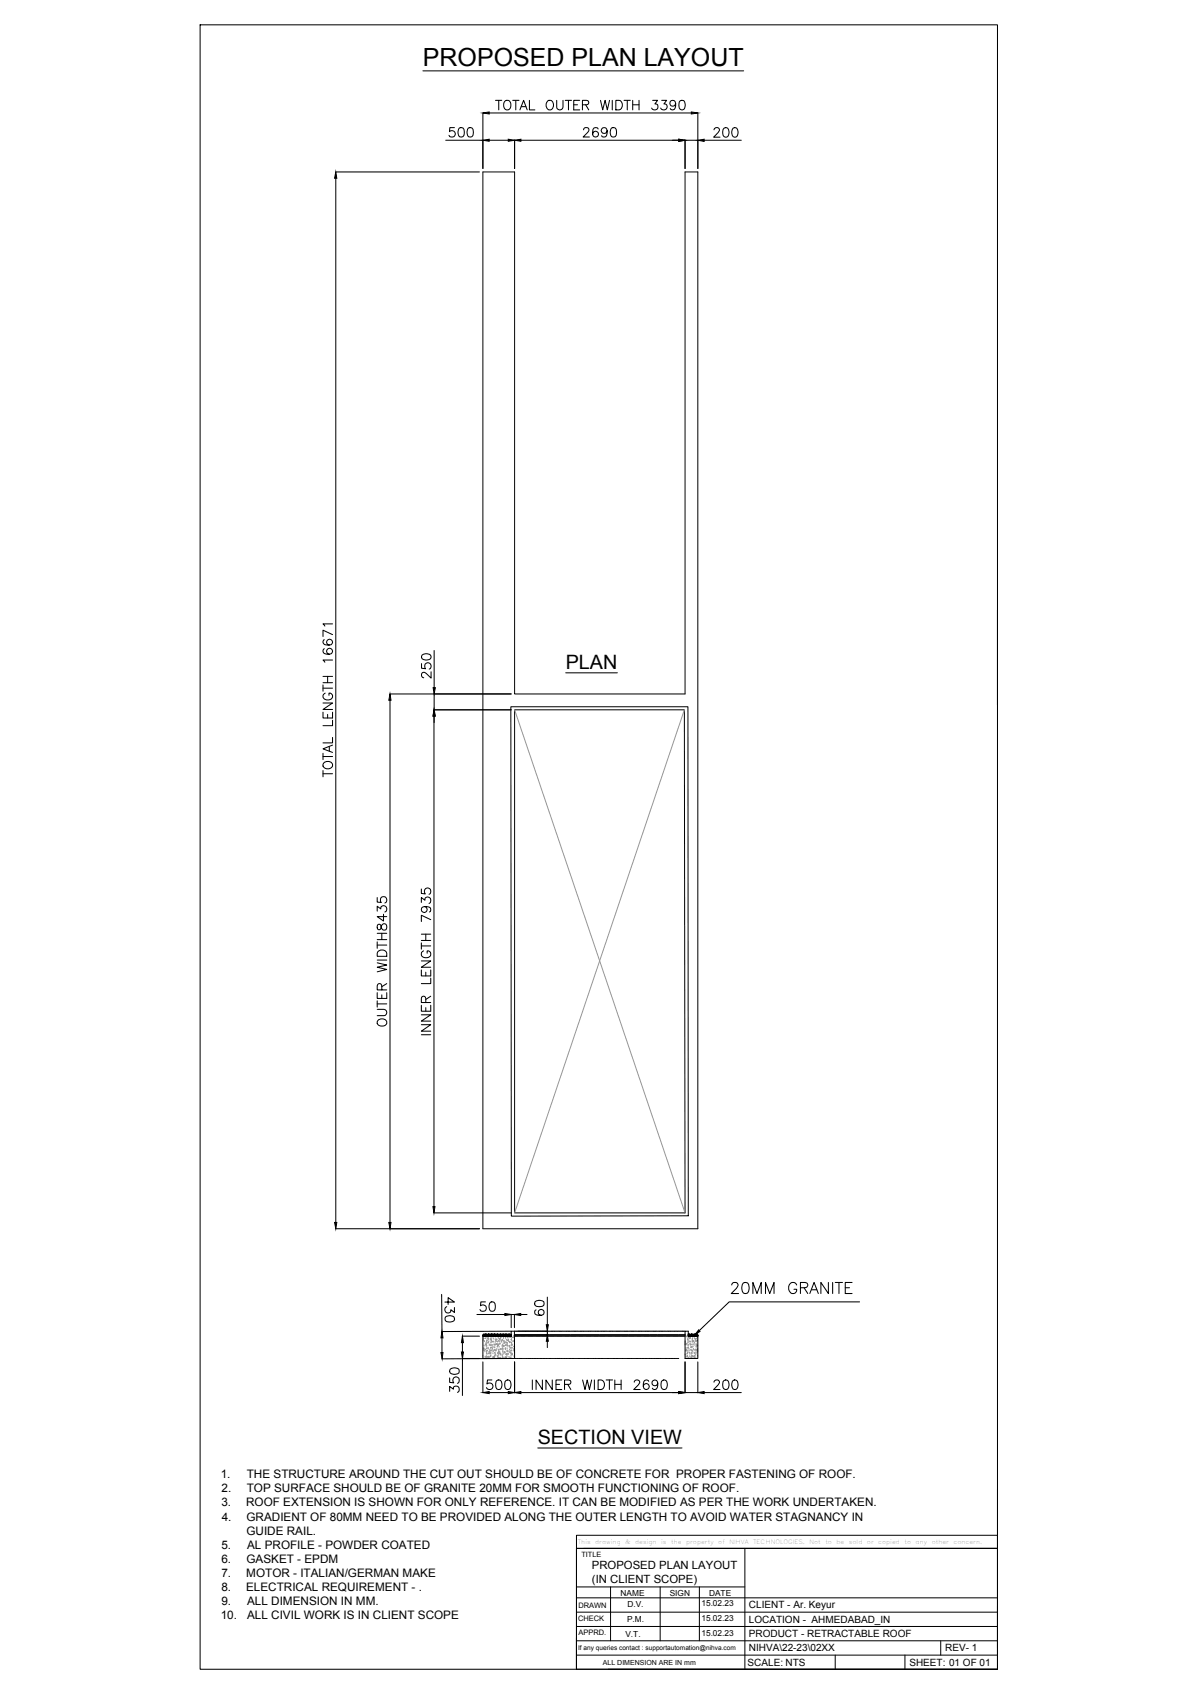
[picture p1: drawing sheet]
<svg xmlns="http://www.w3.org/2000/svg" width="297mm" height="420mm" viewBox="0 0 297 420" stroke-linecap="round" stroke-linejoin="round" font-family="sans-serif">
<!-- layer: 0 -->
<g fill="none" stroke="#000" stroke-width=".25">
<path d="M49.7 6.2h198v408.3h-198zM110.7 34.8h9.2M112.9 31.7h-1.2l-.1 1a.83 .83 0 0 1 1.3 0 .83 .83 0 0 1-.2 1.2 .83 .83 0 0 1-1.2-.3M114.1 31.8a.85 .85 0 0 1 1.1 .3 2.09 2.09 0 0 1-.2 1.8 .8 .8 0 0 1-1.1-.3 1.94 1.94 0 0 1 .2-1.8zM116.3 31.8a.85 .85 0 0 1 1.2 .3 2.09 2.09 0 0 1-.3 1.8 .8 .8 0 0 1-1.1-.3 1.94 1.94 0 0 1 .2-1.8zM119.9 28.1v13.8M121.5 28.1h50.2M121.5 34.8h4.7M123.1 24.9h1.5M123.9 24.9v2.4M125.5 25a1.11 1.11 0 0 1 1.3 .4 1.11 1.11 0 0 1 0 1.3 .87 .87 0 0 1-1 .6 .87 .87 0 0 1-.7-.9 1.39 1.39 0 0 1 .4-1.4zM127.3 24.9h1.6"/>
<path d="M127.8 34.8v7.1M128.1 24.9v2.4M129.1 27.3l.9-2.4 .9 2.4M129.4 34.8h39.2M129.5 26.5h1.1M131.5 24.9v2.4h1.3M136.1 25a1.09 1.09 0 0 1 1.3 .4 1.09 1.09 0 0 1-.1 1.3 .87 .87 0 0 1-1 .6 .87 .87 0 0 1-.7-.9v-.6zM138.3 24.9v1.7a.79 .79 0 0 0 .7 .7 .79 .79 0 0 0 .8-.7v-1.7M140.4 24.9h1.5M141.2 24.9v2.4M142.5 26h.9M144 24.9h-1.5v2.4h1.5"/>
<path d="M144.7 26h1a.59 .59 0 0 0 .5-.7l-.2-.3-1.3-.1v2.4M144.9 32.2l.1-.3 .4-.2 .8 .2a.78 .78 0 0 1-.3 1l-1.1 1.1h1.6M145.5 26l.7 1.3M148.5 32a.71 .71 0 0 0-.6-.3 .71 .71 0 0 0-.6 .4 1.79 1.79 0 0 0 .2 1.8 .72 .72 0 0 0 1.1-.3 .72 .72 0 0 0-.5-1 .72 .72 0 0 0-.9 .7M149.1 24.9l.6 2.4 .6-2.4 .5 2.4 .6-2.4M150.8 32.5a.74 .74 0 0 1-1 .6 .74 .74 0 0 1-.3-1.1 .74 .74 0 0 1 1.2 0 2.04 2.04 0 0 1-.2 1.9 .72 .72 0 0 1-1.1-.2M151.9 31.8a.83 .83 0 0 1 1.1 .3 2.09 2.09 0 0 1-.2 1.8 .8 .8 0 0 1-1.1-.3 1.94 1.94 0 0 1 .2-1.8zM152.1 24.9v2.4M153 24.9h.8a1.26 1.26 0 0 1 .8 1.2 1.26 1.26 0 0 1-.8 1.2h-.8zM155 24.9h1.5M155.8 24.9v2.4M157.1 26h1.6"/>
<path d="M157.1 24.9v2.4M158.7 24.9v2.4M162.1 24.9h1.2l-.7 .9a.79 .79 0 0 1 .7 1.2 .79 .79 0 0 1-1.3 0l-.2-.2M164.3 24.9h1.3l-.7 .9a.8 .8 0 0 1 .7 1.2 .8 .8 0 0 1-1.4 0l-.1-.2M167.8 25.7a.72 .72 0 0 1-.9 .6 .72 .72 0 0 1-.4-1.1 .72 .72 0 0 1 1.2 .1 1.27 1.27 0 0 1-.8 2l-.4-.3M169 25a.8 .8 0 0 1 1.1 .3 1.23 1.23 0 0 1-.8 2 1.54 1.54 0 0 1-.3-2.3zM173.3 28.1v13.8M173.3 34.8h-3.2v7.1M174.9 34.8h9.2M177.3 32.2l.5-.5h.5l.3 .2a.71 .71 0 0 1-.2 1l-1.2 1.2h1.6M179.8 31.8a.72 .72 0 0 1 1.1 .4 1.2 1.2 0 0 1-.7 1.9 1.5 1.5 0 0 1-.4-2.3zM182.1 31.8a.72 .72 0 0 1 1.1 .4 1.2 1.2 0 0 1-.8 1.9 1.5 1.5 0 0 1-.3-2.3z"/>
<path d="M83.4 42.7h35.7M83.4 44.3v259.3M119.9 42.7h7.9v129.6h42.3v-129.6h3.2v262.4h-53.4zM80.6 158.9a.64 .64 0 0 0-.3 .9 1.79 1.79 0 0 0 2.2 0 .72 .72 0 0 0-.4-1 .72 .72 0 0 0-.9 .5 .72 .72 0 0 0 .6 .9M82.6 157.6l-2.4-1.1v1.6M82.6 154.9h-2.4l.5 .6M247.7 151.5v23.5M80.2 176.9v1.4h2.4v-1.4M80.2 174.6h2.4l-2.4 1.6h2.4M80.2 170.1v1.5M80.2 170.9h2.4M80.2 169.5h2.4"/>
<path d="M80.2 168h2.4M80.6 161.1a.67 .67 0 0 0-.3 1 1.35 1.35 0 0 0 2.3-.4 .74 .74 0 0 0-.8-.7 .74 .74 0 0 0-.7 .7 .74 .74 0 0 0 .7 .8M80.8 172.1a.87 .87 0 0 0-.6 1 .87 .87 0 0 0 .9 .7 1.09 1.09 0 0 0 1.5-1.1l-.6-.6h-.3v.6M81.4 168v1.5M81.4 177.4v.9M82.6 178.8v1.4h-2.4M82.6 163.9h-2.4l.5 .6M96.8 172.3h30.2M96.9 173.9v129.7M104.7 164.8v1.1l1 .2a.84 .84 0 0 1-.1-1.3 .84 .84 0 0 1 1.3 .1 .84 .84 0 0 1-.3 1.2M104.8 162.7a1.5 1.5 0 0 1 2.3 .3v.2a1.37 1.37 0 0 1-2.4 0zM107.1 166.8v1.6l-1.2-1.1a.78 .78 0 0 0-1-.3l-.2 .8 .5 .5"/>
<path d="M107.7 176.3h19.3M107.8 177.8v121.8M107.8 161.5v9.3M107.8 172.3v4M107.8 177.8v1.6M126.9 175.5h44v126.4l-43.9 .1zM127.8 176.3h42.2l.1 124.9h-42.3zM140.5 167.1h12.8M80.2 192.1h2.4M80.2 187.1v1.5M80.2 191.3v1.6M80.2 187.9h2.4"/>
<path d="M80.6 189.3a1.23 1.23 0 0 1 1.3-.2 1.23 1.23 0 0 1 .7 1.1 1.24 1.24 0 0 1-1.4 .7 1.24 1.24 0 0 1-1-1.1zM81.8 185.4v1.1M82.6 185l-2.4 1 2.4 .8M82.6 183.1v1.4h-2.4M93.7 239.1l2.4 .5-2.4 .6 2.4 .5-2.4 .6M93.7 226.3v-1.3l.9 .7a.78 .78 0 0 1 1.2-.6 .78 .78 0 0 1-.2 1.4M93.7 222.9v1.1l1 .1a.83 .83 0 0 1 0-1.2 .83 .83 0 0 1 1.2 .1 .83 .83 0 0 1-.3 1.2M93.7 233.9v1.6M93.7 238.4h2.4M93.7 234.7h2.4M93.7 233.3h2.4M93.7 231.8h2.4"/>
<path d="M93.8 236.4a1.3 1.3 0 0 1 2.3 .3v.8h-2.4zM93.8 229.6a.87 .87 0 0 0 .2 1.3l.5-.2 .1-.2a.89 .89 0 0 1 .3-.9 .89 .89 0 0 1 .9-.1 .83 .83 0 0 1 .2 .9 .83 .83 0 0 1-.7 .6 1.43 1.43 0 0 1-.8-1.4l-.2-.1zM94.8 231.8v1.5M95.3 227v1.7l-1.6-1.1h2.4M104.6 238.6h2.4l-2.4 1.6h2.4M104.6 224.1v-1.2l.9 .6a.75 .75 0 0 1 .9-.8 .75 .75 0 0 1 .6 1.1l-.1 .3-.3 .3M104.6 220.8v1.1l1 .1a.84 .84 0 0 1 0-1.3 .84 .84 0 0 1 1.2 .1 .84 .84 0 0 1-.2 1.3M104.6 234.9h2.4M104.6 234.1v1.6M104.6 233.5h2.4M104.6 232h2.4M105.2 236.1a.87 .87 0 0 0-.6 1 .87 .87 0 0 0 .9 .7 1.04 1.04 0 0 0 1.2-.2 1.04 1.04 0 0 0 .2-1.1l-.5-.4h-.3v.6"/>
<path d="M105.4 225.1a.74 .74 0 0 1 .7 1 .74 .74 0 0 1-1.1 .3 .74 .74 0 0 1 0-1.2 2.08 2.08 0 0 1 1.9 .3 .74 .74 0 0 1-.3 1M105.7 232v1.5M107 228.4l-2.4-1.1v1.5M93.7 250.6h1.7a.79 .79 0 0 1 .7 .8 .79 .79 0 0 1-.7 .8h-1.7M93.7 246.5v1.4h2.4v-1.4M93.7 249.3h2.4M93.7 248.5v1.6M94 253.2a1.23 1.23 0 0 1 1.3-.2 1.23 1.23 0 0 1 .8 1.2 1.25 1.25 0 0 1-1.4 .6 1.25 1.25 0 0 1-1-1.1zM94.8 245.8l-.1-1.3-.3-.3-.5 .1-.2 .5v1h2.4M94.8 247v.9M96.1 244.2l-1.3 .8M104.6 254.5h2.4l-2.4 1.6h2.4"/>
<path d="M104.6 252h2.4l-2.4 1.6h2.4M104.6 249.6v1.5h2.4v-1.5M104.6 240.9v1.4h2.4v-1.4M104.6 256.9h2.4M105.7 248.9v-1l-.4-.5a.59 .59 0 0 0-.7 .5v1h2.4M105.7 241.4v.9M105.7 250.2v.9M107 242.9v1.3h-2.4M107 247.4l-1.3 .8M83.4 305.1h35.7M107.7 301.2h19.3M109.7 321.4l.1 9.3"/>
<path d="M109.8 332.2v3.7M110.5 323.3h2.4l-1.6-1.1v1.7M110.6 327.1a1.86 1.86 0 0 1 2.2 0 .72 .72 0 0 1-.4 1.1 1.94 1.94 0 0 1-1.8-.3zM111 324.5a.8 .8 0 0 0-.6 .9 .8 .8 0 0 0 .9 .6 .8 .8 0 0 0 .7-.8l.9 .7v-1.2M114.8 331.8h4.3M114.8 337.3h4.3M114.9 333.4v2.3M114.9 337.3v9.2M118.4 326.4h7M119.9 331.8h7.1h-3.1v-.3h3.1v.3v-1.2h.8v6.7h-7.9zM119.9 331.7h.1M119.9 338.2v7.6"/>
<path d="M120 331.5l-.1 .2M120 331.7l-.1 .1M120.1 331.7h.1M120.1 331.5l-.2 .1M120.1 331.5h.1M120.1 331.6l-.1 .1M120.1 331.7h-.1M120.1 331.8h.1M120.1 331.5l-.1 .2M120.2 331.5l-.1 .1M120.2 331.6l-.1 .1M120.2 331.5h.1"/>
<path d="M120.2 331.6h.1M120.2 331.7l-.1 .1M120.2 331.8h.1M120.3 331.5l-.2 .2M120.3 331.5l-.1 .1M120.3 331.8h.1M120.4 331.5l-.2 .1M120.4 331.5l-.1 .1M120.4 331.6l-.2 .2M120.4 331.7l-.2 .1M120.4 331.6h.1M120.4 331.7l-.1 .1"/>
<path d="M120.4 331.8h.1M120.4 331.5h.1M120.4 331.5l-.3 .3M120.5 331.5l-.1 .1M120.5 331.8h.1M120.5 331.5h.1M120.6 331.5h.1M120.6 331.6l-.1 .1M120.6 331.7h.1M120.6 331.5v.1M120.6 331.7l-.1 .1M120.6 323.3h-1.2l-.1 1a.83 .83 0 0 1 1.3 0 .83 .83 0 0 1-.2 1.2 .83 .83 0 0 1-1.2-.3"/>
<path d="M120.6 331.8h.1M120.6 331.5l-.2 .2M120.6 331.5l-.2 .3M120.7 331.5h.1M120.7 331.5l-.1 .2M120.7 331.6l-.1 .1M120.7 331.6v.1M120.7 331.7l-.1 .1M120.7 331.7h.1M120.8 331.7l-.1 .1M120.8 331.5l-.1 .1M120.9 331.5l-.3 .2"/>
<path d="M120.9 331.5h.1M120.9 331.6l-.1 .1M120.9 331.8h.1M120.9 331.5v.1M120.9 331.5l-.2 .2M121 331.5l-.1 .1M121 331.6l-.2 .2M121 331.8h.1M121 331.5l-.3 .3M121 331.6l-.1 .1M121 331.7l-.1 .1M121 331.5h.1"/>
<path d="M121.1 331.8h.1M121.1 331.5l-.4 .3M121.2 331.5l-.2 .1M121.2 331.5l-.2 .3M121.2 331.7l-.1 .1M121.2 331.8h.1M121.2 331.5h.1M121.2 331.7v.1M121.2 331.7h.1M121.2 331.5l-.3 .3M121.3 331.5l-.2 .1M121.3 331.5l-.1 .2"/>
<path d="M121.4 331.5h.1M121.4 331.5l-.2 .2M121.4 331.6l-.1 .1M121.4 331.7l-.1 .1M121.4 331.8h-.1M121.4 331.8h.1M121.4 331.7h.1M121.5 331.5l-.1 .1M121.5 331.6l-.1 .1M121.5 331.5l-.2 .3M121.5 331.5h.1M121.5 331.6h.1"/>
<path d="M121.6 331.5l-.4 .3 .2-.1M121.6 331.8h.1M121.6 331.5l-.2 .3M121.6 331.6l-.2 .2M121.7 331.5l-.1 .1M121.7 331.6l-.2 .2 .3-.2M121.7 331.8h.1M121.7 331.5h.1M121.7 331.6l-.1 .1M121.7 331.7l-.1 .1M121.8 331.8h.1M121.8 331.5l-.3 .3"/>
<path d="M121.8 331.5l-.1 .1M121.8 323.4a.85 .85 0 0 1 1.1 .3 2.14 2.14 0 0 1-.2 1.8 .8 .8 0 0 1-1.1-.3 1.91 1.91 0 0 1 .2-1.8zM121.8 331.5v.1M121.8 331.7v.1M121.9 331.7l-.1 .1M121.9 331.8h.1M121.9 331.6h-.1M121.9 331.5h.1M122 331.5l-.3 .3M122 331.5l-.1 .1M122 331.5h.1M122 331.6l-.1 .1"/>
<path d="M122 331.7h.1M122 331.7v.1M122 331.8h.1M122.1 331.7l-.1 .1M122.1 331.5l-.1 .1M122.1 331.6l-.1 .1M122.1 331.5l-.3 .3M122.2 331.5h.1M122.2 331.6l-.1 .1M122.2 331.7l-.1 .1M122.2 331.7h.1M122.3 331.8h.1"/>
<path d="M122.3 331.5l-.1 .1M122.3 331.5l-.3 .3M122.3 331.6l-.1 .1M122.3 331.6h.1M122.3 331.5h.1M122.4 331.6h-.1M122.4 331.7l-.1 .1M122.4 331.8h.1M122.4 331.6l-.1 .2M122.4 331.5l-.1 .1M122.4 331.6l.2-.1-.2 .1M122.5 331.6l-.1 .1"/>
<path d="M122.5 331.7l-.1 .1M122.5 331.8h.1M122.6 331.6l-.2 .1M122.6 331.5l-.1 .3M122.6 331.7v.1M122.7 331.5h.1M122.7 331.5l-.2 .3M122.7 331.7l-.1 .1M122.7 331.7h.1M122.7 331.8h-.1M122.8 331.5l-.1 .1M122.8 331.5l-.3 .3"/>
<path d="M122.8 331.5l-.1 .2M122.9 331.5h.1M122.9 331.6l-.1 .1M122.9 331.7l-.2 .1M122.9 331.8h.1M122.9 331.5l-.2 .2M122.9 331.7h.1M122.9 331.8l.4-.3-.3 .3M123 331.5l-.1 .1M123 331.6l-.1 .1M123 331.5l-.3 .3M123 331.5h.1"/>
<path d="M123 331.6h.1M123.1 331.8h.1M123.1 331.5l-.3 .3M123.1 331.5l-.2 .3M123.1 331.6l-.1 .2M123.1 331.5v.1M123.1 331.5h.1M123.2 331.5h.1M123.2 331.6h.1M123.2 331.6l-.2 .2M123.2 331.7l-.1 .1M123.2 331.8h.1"/>
<path d="M123.3 331.6l-.3 .2M123.3 331.5l-.1 .1M123.3 331.7h.1M123.3 331.8h.1M123.4 331.5l-.2 .1M123.4 331.5l-.1 .1M123.4 331.7l-.1 .1M123.4 331.8h.1M123.4 331.6l-.2 .2M123.4 331.5h.1M123.4 331.7h.1M123.4 331.5v.1"/>
<path d="M123.5 331.6l-.1 .1M123.5 331.7l-.1 .1M123.5 331.5h.1M123.5 331.6v.1M123.5 331.7h.1M123.5 331.8h.1M123.6 331.7l-.1 .1M123.7 331.5h.1M123.7 331.6l-.1 .1M123.7 331.5l-.4 .3M123.7 331.8h.1M123.8 331.6l-.2 .2"/>
<path d="M123.8 331.5l-.1 .1M123.8 331.5l-.3 .2M123.8 331.6l-.1 .1M123.8 331.8h.1M123.8 331.5v.1M123.9 331.6l-.3 .2M123.9 331.6h.1M123.9 331.8h.1M123.9 331.6l-.2 .2M124 331.6l-.2 .2M124 331.8h.1M124 331.5l-.1 .1"/>
<path d="M124 331.6l-.1 .2M124 331.6v.2M124.1 331.5l-.3 .3M124.1 331.5l-.1 .1M124.1 331.7l-.1 .1M124.2 331.5h.1M124.2 331.5l-.1 .1M124.2 331.6l-.2 .2M124.2 331.7l-.1 .1M124.3 331.5l-.1 .2M124.3 331.6l-.1 .1M124.3 331.5l-.3 .3"/>
<path d="M124.3 331.5h.1M124.3 331.7l-.1 .1M124.4 331.7h.1M124.4 331.8h-.1M124.4 331.5l-.1 .1M124.5 331.5l-.3 .2M124.5 331.6l-.1 .1M124.5 331.5l-.1 .1M124.5 331.5h.1M124.5 331.6h.1M124.5 331.6l-.2 .2M124.5 331.8h.1"/>
<path d="M124.5 331.5l-.3 .3M124.6 331.8h.1M124.6 331.5l-.1 .1M124.6 331.5h.1M124.7 331.5l-.2 .3M124.7 331.6l-.2 .2M124.7 331.6h.1M124.7 331.7l-.1 .1M124.7 331.8h.1M124.7 331.5l-.4 .3M124.8 331.5l-.1 .1M124.8 331.5h.1"/>
<path d="M124.8 331.5v.1M124.8 331.6l-.1 .2M124.8 331.7h.1M124.8 331.7v.1M124.8 331.8h.1M124.9 331.5l-.4 .3M124.9 331.5l-.1 .1M125 331.5l-.1 .1M125 331.6l-.1 .1M125 331.7l-.1 .1M125 331.5h.1M125 331.7v.1"/>
<path d="M125.1 331.6l-.1 .1M125.1 331.5l-.1 .1M125.1 331.5l-.3 .3 .2-.2M125.1 331.5h.1M125.1 331.6v.1M125.1 331.6l.2-.1zM125.2 331.5h.1M125.2 331.6h.1M125.2 331.7l.1-.2-.2 .2M125.2 331.6l-.1 .1M125.2 331.8h.1M125.3 331.8h-.1"/>
<path d="M125.3 331.6l-.1 .1M125.3 331.7l-.1 .1M125.3 331.8h.1M125.3 331.6h.1M125.3 331.6l-.2 .2h.1M125.3 331.7v.1M125.4 331.8h.1M125.4 331.6l-.1 .1M125.5 331.5l-.1 .1M125.5 331.5h.1M125.5 331.6l-.2 .2M125.5 331.7h.1"/>
<path d="M125.5 331.7l-.1 .1M125.5 331.8h.1M125.6 331.5l-.3 .3M125.6 331.5l-.1 .1M125.6 331.5h.1M125.6 331.5v.1M125.6 331.6v.1M125.6 331.7v.1M125.7 331.7h.1M125.7 331.5h-.1M125.8 331.5l-.3 .3 .1-.1M125.8 331.5l-.2 .3"/>
<path d="M125.8 331.6l-.1 .1M125.8 331.5h.1M125.9 331.7l-.3 .1M125.9 331.5l-.1 .1M125.9 331.7l.2-.2-.4 .3M125.9 331.5l-.2 .2M125.9 331.6v.1M126 331.5l-.1 .2M126 331.5h.1M126 331.6h.1M126 331.7l-.1 .1M126 331.8h.1"/>
<path d="M126 331.6l.2-.1-.3 .3h.1M126.1 331.8h-.1M126.1 331.6l-.1 .1M126.1 331.7l-.1 .1M126.1 331.8h.1M126.2 331.5l-.3 .3M126.2 331.6h.1M126.2 331.7l-.1 .1M126.2 331.8h.1M126.2 331.7h.1M126.2 331.6v.1M126.2 331.5v.1"/>
<path d="M126.3 331.5l-.1 .1M126.3 331.5h.1M126.3 331.6l-.1 .2M126.3 331.7h.1M126.3 331.7l-.1 .1M126.3 331.8h.1M126.4 331.5l-.3 .3M126.4 331.7l-.2 .1M126.4 331.5l-.1 .1M126.4 331.5v.1M126.4 331.6v.1M126.4 331.5h.1"/>
<path d="M126.5 331.5h.1M126.5 331.6l-.1 .1M126.5 331.8h-.1M126.5 331.7l-.1 .1M126.6 331.6l-.2 .2M126.6 331.5l-.1 .1M126.6 331.5l-.3 .3 .1-.1M126.6 331.5h.1M126.6 331.6l-.1 .1M126.6 331.6h.1M126.7 331.5h.1M126.7 331.6h.1"/>
<path d="M126.7 331.6l-.1 .1M126.7 331.8h.1M126.8 331.7l-.1 .1M126.8 331.8h.1M126.8 331.5l-.3 .3M126.8 331.5l-.1 .1M126.8 331.6h.1M126.9 331.8h.1M126.9 331.5l-.3 .3M126.9 331.6l-.1 .1M126.9 331.5l-.1 .1M126.9 330.6l-17.2 .1"/>
<path d="M127 331.5l-.3 .2M127 331.5l-.1 .1M127 331.5h.1M127 331.6l-.2 .1M127 331.6l-.2 .2M127 331.8h.1M127 326.4v3.3M127 326.4h.8M127 337.3l-17.2 .1M127.8 326.4v3.3M127.8 338.2v7.6M128.7 330.6h7.2v.9h-8.1"/>
<path d="M129.3 326.4h1.6M132.9 323.2a1.85 1.85 0 0 1 2.1 0 .85 .85 0 0 1-.3 1.2 2.09 2.09 0 0 1-1.8-.3zM133.1 325.3a.67 .67 0 0 0-.3 .6 .67 .67 0 0 0 .4 .6 1.33 1.33 0 0 0 1.9-.5 .73 .73 0 0 0-.7-.8 .73 .73 0 0 0-.7 .7 .73 .73 0 0 0 .7 .7M135.9 322.1v6.9M135.9 333.1v1.5M170.1 330.6h.8v1.2v-.3h2.4v.3h-2.4h2.4v5.5h-3.2zM170.1 338.2v7.6M170.9 331.5h.1M171 331.5l-.1 .1M171 331.5h.1M171 331.6v.1M171 331.7l-.1 .1"/>
<path d="M171 331.8h-.1M171.1 331.5h.1M171.1 331.5l-.1 .1M171.1 331.6l-.1 .1M171.1 331.5l-.1 .2M171.2 331.5h.1M171.2 331.6l-.2 .2 .2-.1M171.2 331.6l-.1 .1M171.2 331.7h.1M171.2 331.8h.1M171.3 331.6l-.1 .1M171.3 331.5l-.4 .3"/>
<path d="M171.3 331.5l-.1 .1M171.3 331.5h.1M171.3 331.8h.1M171.3 331.5l-.2 .3M171.4 331.6l-.3 .2M171.4 331.7l-.1 .1M171.4 331.8h.1M171.4 331.5l-.1 .1M171.4 331.6l-.2 .2M171.5 331.6l-.1 .1M171.5 331.7l-.1 .1M171.5 331.8h.1"/>
<path d="M171.5 331.5l-.1 .1M171.5 331.6v.2M171.6 331.6l-.1 .2M171.6 331.5l-.1 .1M171.6 331.7l-.1 .1M171.7 331.5h.1M171.7 331.7l-.1 .1M171.7 331.5l-.1 .1M171.8 331.5l-.1 .2M171.8 331.6l-.1 .1M171.8 331.5l-.3 .3M171.8 331.5h.1"/>
<path d="M171.8 331.7l-.1 .1M171.9 331.7h.1M171.9 331.8h-.1M171.9 331.5l-.1 .1M172 331.5l-.3 .2M172 331.6l-.1 .1M172 331.5l-.2 .1M172 331.5h.1M172 331.6h.1M172 331.8h.1M172 331.5l-.3 .3M172.1 331.5l-.3 .3"/>
<path d="M172.1 331.6l-.1 .2M172.1 331.5l-.2 .2M172.1 331.8h.1M172.1 331.5h.1M172.2 331.6h.1M172.2 331.6l-.2 .2M172.2 331.7l-.1 .1M172.2 331.8h.1M172.2 331.5l-.4 .3M172.3 331.5l-.3 .3M172.3 331.6l-.3 .2M172.3 331.5l-.1 .1"/>
<path d="M172.3 331.7h.1M172.3 331.5h.1M172.3 331.5v.1M172.3 331.7v.1M172.3 331.8h.1M172.3 331.6l-.1 .2M172.4 331.5h-.1M172.4 331.5l-.1 .1M172.4 331.5h.1M172.5 331.6l-.1 .1M172.5 331.7l-.1 .1M172.5 331.5h.1"/>
<path d="M172.5 331.7v.1M172.6 331.5h-.1M172.6 331.5l-.3 .3 .2-.2M172.6 331.6l-.1 .1M172.6 331.5l-.1 .1M172.6 331.5h.1M172.6 331.6v.1M172.7 331.5h.1M172.7 331.6h.1M172.7 331.6l-.1 .1M172.7 331.8h.1M172.8 331.5l-.2 .1"/>
<path d="M172.8 331.8h-.1M172.8 331.6l-.1 .1M172.8 331.7l-.1 .1M172.8 331.8h.1M172.8 331.5l-.2 .2M172.8 331.6h.1M172.8 331.7v.1M172.8 331.5l-.2 .3M172.9 331.5l-.2 .3M172.9 331.6l-.1 .1M172.9 331.8h-.1M172.9 331.5h.1"/>
<path d="M172.9 331.8h.1M173 331.8h.1M173 331.5l-.1 .1M173 331.6l-.1 .2M173 331.7l-.1 .1M173 331.7h.1M173.1 331.5l-.3 .3M173.1 331.5l-.1 .1M173.1 331.7l-.1 .1M173.1 331.5h.1M173.1 331.5v.1M173.1 331.6v.1"/>
<path d="M173.1 331.7v.1M173.1 331.8h.2M173.2 331.7l-.1 .1M173.2 331.5h-.1M173.2 331.5h.1M173.3 331.5l-.2 .2M173.3 331.6l-.1 .1M173.3 331.7h.1M173.3 331.6l-.3 .2M173.3 338.2v7.6M173.3 331.7l-.1 .1M213.5 323.3h-32.4l-7.4 7.1"/>
<path d="M111.7 345.5v-1.2l.9 .7a.78 .78 0 0 1 1.1-.7 .78 .78 0 0 1 .3 1.2l-.4 .3M111.7 342.2v1.1l1 .1a.85 .85 0 0 1 0-1.3 .85 .85 0 0 1 1.3 .2 .85 .85 0 0 1-.4 1.2M111.8 340a1.85 1.85 0 0 1 2.2 0 .83 .83 0 0 1-.4 1.2 1.22 1.22 0 0 1-1.9-.9zM121.5 345.8h4.7M122.2 342.7h-1.1l-.2 1a.85 .85 0 0 1 1.3 0 .85 .85 0 0 1-.2 1.2 .85 .85 0 0 1-1.2-.3M123.4 342.8a.77 .77 0 0 1 1.1 .3 1.22 1.22 0 0 1-.8 1.9 1.07 1.07 0 0 1-.6-1.3zM125.7 342.8a.74 .74 0 0 1 1.1 .3 1.23 1.23 0 0 1-.8 1.9 1.5 1.5 0 0 1-.3-2.2zM129.4 345.8h39.2M132.2 342.7v2.3M133.6 359.6h35.8M134.7 342.7v2.3l-1.6-2.3v2.3M137.2 342.7v2.3l-1.6-2.3v2.3"/>
<path d="M138.1 343.8h.9M139.5 342.7h-1.4v2.3h1.4M140.2 343.8l1.4-.1 .2-.3-.1-.5-.5-.2h-1v2.3M141 343.8l.8 1.2M144.7 342.7l.6 2.3 .5-2.3 .6 2.3 .5-2.3M147.6 342.7v2.3M148.5 342.7h.8a1.26 1.26 0 0 1 .8 1.2 1.26 1.26 0 0 1-.8 1.1h-.8zM150.5 342.7h1.6M151.3 342.7v2.3M152.7 343.8h1.6M152.7 342.7v2.3M154.3 342.7v2.3"/>
<path d="M157.5 343.2l.1-.3a.74 .74 0 0 1 1.3 .2l-.4 .8-1.1 1.1h1.6M161.1 343a.68 .68 0 0 0-.6-.3 .68 .68 0 0 0-.6 .4 1.4 1.4 0 0 0 .5 1.9 .74 .74 0 0 0 .8-.6 .74 .74 0 0 0-.6-.8 .74 .74 0 0 0-.8 .6M163.4 343.4a.72 .72 0 0 1-1 .7 .72 .72 0 0 1-.3-1.1 .72 .72 0 0 1 1.1 0 1.27 1.27 0 0 1-.7 2l-.5-.3M164.5 342.8a.74 .74 0 0 1 1.1 .3 1.23 1.23 0 0 1-.8 1.9 1.5 1.5 0 0 1-.3-2.2zM170.1 345.8h3.2M174.9 345.8h9.2M177.3 343.2l.5-.5h.5l.3 .2a.71 .71 0 0 1-.2 1l-1.2 1.1h1.6M179.8 342.8a.74 .74 0 0 1 1.1 .3 1.23 1.23 0 0 1-.7 1.9 1.5 1.5 0 0 1-.4-2.2zM182.1 342.8a.74 .74 0 0 1 1.1 .3 1.23 1.23 0 0 1-.8 1.9 1.5 1.5 0 0 1-.3-2.2zM247.7 369.8v39.5M143.2 381.2h104.5v3.3h-104.5zM143.2 384.5h104.5v30h-104.5z"/>
<path d="M143.2 396.8h104.5M143.2 384.5v30M143.2 394.1h41.8M144.9 384.5h102.8M151.6 394.1v13.3M164 394.1v13.3M173.7 394.1v13.3M185 384.5v30M143.2 407.4h104.5M143.2 403.9h104.5M143.2 400.3h104.5M143.2 411h104.5"/>
<path d="M151 414.5h96.7M207.4 411v3.5M224.7 411v3.5M233.6 407.4v3.6"/>
</g>
<!-- layer: ELE 1 -->
<path d="M105 17.6h79.7" fill="none" stroke="#000" stroke-width=".25"/>
<!-- layer: 0 -->
<g fill="none" stroke="#939598" stroke-width=".25">
<path d="M127.8 176.3l42.3 124.9M170 176.3l-42.2 124.9M119.9 336.8h.1M120 332.9h.1M120.1 335h.1M120.1 332.4h.1M120.2 335h.1M120.2 335.3l.1-.1zM120.2 334.2h.1M120.3 333.1h.1M120.3 331.8h.1M120.4 335.7h.1"/>
<path d="M120.5 337h.1M120.5 332h.1M120.5 332.3h.1M120.6 334h.1M120.6 335.2h.1M120.7 337.1h.1M120.7 333.8l.1-.1zM120.7 333.5h.1M120.7 334.2h.1M120.8 337h.1M120.8 336.9h.1M120.8 334.3h.1"/>
<path d="M120.8 333.8l-.1 .1zM120.8 335.6h.1M120.8 336.3h.1M120.9 335h.1M120.9 335.7h.1M120.9 333.1h.1M120.9 336h.1M120.9 333.7h.1M120.9 334.3h.1M120.9 337.3h.1M120.9 332.3h.1M120.9 333h.1"/>
<path d="M120.9 334.9h.1M121 332.9h.1M121.1 335.3h.1M121.1 337h.1M121.2 336.3h.1M121.2 333.4l.1-.1zM121.2 332.3h.1zM121.2 333.4h.1M121.2 337.3h.1M121.2 334.8h.1M121.2 332.3h.1M121.2 335h.1"/>
<path d="M121.3 332.7h.1M121.3 336.8l-.1 .1zM121.4 331.9h.1M121.4 336.1l.1-.1zM121.4 333.2h.1M121.5 334.1h.1M121.5 337.1h.1M121.6 335.6v.1h-.2zM121.6 334h.1M121.7 335.5h.1M121.7 335.3h.1M121.7 336.2h.1"/>
<path d="M121.8 332.6h.1M121.8 336.8h.1M121.8 331.9h.1M121.8 335.5h.1M121.8 336.2h.1M121.9 334.2h.1M121.9 334.8h.1M121.9 336.9h.1M121.9 334.6l.1-.1zM121.9 333.5h.1M121.9 336.7h.1M121.9 334.1h.1"/>
<path d="M121.9 336.1h.1M122 332.2h.1M122 332.9h.1M122 332.4l-.2 .1zM122 333.3h.1M122 335.5h.1M122 333h.1M122.2 335.4h.1M122.2 334.7h.1M122.2 333.9l-.1 .1zM122.3 331.8h.1M122.3 335.1h.1"/>
<path d="M122.3 333.1h.2zM122.4 337.1h.1M122.4 334.6h.1M122.4 332h.1M122.4 331.9h.1M122.4 336.2h.1M122.5 333.2h.1M122.5 332.5h.1M122.5 335.4l-.1 .1zM122.6 336.9l.1-.1zM122.6 337.1h.1M122.7 334h.1"/>
<path d="M122.7 334.7h.1M122.7 335.3h.1M122.8 336.9l-.1 .1zM122.9 336h.1M122.9 336.7h.1M122.9 334.7h.1M122.9 335.4h.1M122.9 334h.1M123 332.7h.1M123 333.4h.1M123 336.1h.1M123 332h.1"/>
<path d="M123.1 335.4h.1zM123.1 336.5h.1M123.1 334h.1M123.1 333h.1M123.1 336.7h.1M123.2 335.3h.1M123.2 332.8h.1M123.2 333.9h.1M123.3 333.1h.1M123.3 332.6l.1-.1zM123.4 335.1h.1M123.4 333.6l.1 .2h-.2z"/>
<path d="M123.5 334.5h.1M123.5 332h.1M123.5 333.3h.1M123.5 334l.2-.1zM123.6 336.9h.1M123.6 334.4h.1M123.6 331.8h.1M123.6 336l.1-.1v.2zM123.7 337.2h.1M123.7 336.7h.1M123.7 334l-.1 .2zM123.7 336h.1"/>
<path d="M123.8 332.3h.1M123.8 333.1h.1M123.8 334.1h.1M123.8 337.2h.1M123.8 335.4h.1M123.9 335.9h.1M123.9 336.5h.1M123.9 335.2h.1M124 333.9h.1M124 334.5h.1M124 335.5l-.2 .1zM124 332.6h.1"/>
<path d="M124 333.2h.1M124 333.8h.1M124 331.9h.1M124 336.2h.1M124 332.5h.2zM124.2 333.1h.1M124.2 335.9h.1M124.2 335.2h.1M124.2 337l-.1 .2zM124.2 336.3h.1M124.2 333.7h.1M124.2 336.2h.2z"/>
<path d="M124.3 332.3h.1M124.3 335.1h.1M124.3 332.6h.1M124.4 336.6h.1M124.5 335.1h.1M124.5 333h.1M124.5 332h.1M124.6 333.3h.1M124.7 334.4h.1M124.7 335.1h.1M124.7 337.2h.1M124.7 334.8l.2-.1z"/>
<path d="M124.8 336.7h.1M124.8 334.2h.1M124.8 332.6l-.1 .2zM124.8 337.1h.1M124.8 334.1h.1M124.9 335.8h.1M124.9 336.4h.1M124.9 335.4h.1M124.9 334.4h.1M124.9 335.1h.1M125 333.7h.1M125 332.4h.1"/>
<path d="M125 333.1h.1M125.1 332.2h.1M125.1 334.2l-.1 .1zM125.1 336.2h.1M125.1 337.2h.1M125.2 331.8h.1M125.2 334.3h.1M125.2 333.1h.1M125.2 333.3h.1zM125.3 333.6h.1M125.3 335.6v.2l.1-.2M125.3 331.8h.1"/>
<path d="M125.4 336.1h.1M125.4 333.5h.1M125.4 334.1l.2-.1v.1zM125.4 337h.2zM125.5 335h.1M125.5 334.9h.1M125.5 332.3h.1M125.5 335.2h.1M125.6 333.4h.1M125.6 332.1h.1M125.6 337.2h.1M125.6 337.2v.1z"/>
<path d="M125.7 336.4h.1M125.7 331.9l.2-.1zM125.8 332.8h.1M125.8 333.5h.1M125.8 337.3h.1M125.9 336.2v.2h-.2zM125.9 336.3h.1M125.9 336.9h.1M125.9 336.5h.1M125.9 334h.1M125.9 334.2h.1M125.9 334.9h.1"/>
<path d="M125.9 335.6h.1M125.9 335.4h.1M125.9 335.6l.2-.1zM126 334.3h.1M126 334.2h.1M126 332.9h.1M126 333.6h.1M126.1 332.3h.1M126.2 336.2h.1M126.2 336.4h.1M126.2 335.6h.1M126.2 332.8v.1z"/>
<path d="M126.3 332.8h.1M126.3 332h.1M126.3 333.1h.1M126.4 337h.1M126.4 334.1h.1zM126.5 333.4h.1M126.5 334.3l-.1 .1zM126.6 335.9h.1M126.6 333.3h.1M126.6 335.2h.1M126.7 337.2h.1M126.7 334.7h.1"/>
<path d="M126.7 332.1h.1M126.7 335.6h.1M126.7 334.8h.1M126.7 333.4h.1M126.8 335.8l-.1 .1zM126.8 332h.1M126.9 337.3h.1M126.9 336.8h.1M126.9 336.3h.1M126.9 332.7l.1-.1zM127 335.5h.1M127 336.1h.1"/>
<path d="M127 334.2h.1M127 334.1h.1M127 334.8h.1M127 332.8h.1M127 333.5h.1M127 332.6h.1M127 337.3h.1M127.1 332.1h.1M127.1 336.3h.1M127.1 333.8h.1M127.1 336.4l.2-.1zM127.2 334.8h.1"/>
<path d="M127.3 334.1h.1M127.3 336.3h.1M127.3 332.1l.2-.1v.2zM127.4 333.2h.1M127.5 335.5h.1M127.6 331.9h.1M127.6 334.9h.2zM127.6 335.3h.1M127.7 336.9h.1M127.7 332.9l-.1 .1zM127.7 334.2l.1 .3-.2-.1zM127.8 334h.1"/>
<path d="M127.8 335.7h.1M127.8 333.1h.1M170.1 333.7v.1M170.2 333.4h.1M170.2 331.9h.1M170.2 333.2h.1M170.2 331.5h.1M170.2 334h.1M170.2 336.5h.1M170.3 335.3l.1-.1zM170.3 337.1h.1M170.4 334.8h.1"/>
<path d="M170.4 335.6h.1M170.4 334h.1M170.5 332h.1M170.5 335.3h.1M170.5 333.6h.1zM170.6 336.3h.1M170.7 336.7l-.1 .1zM170.7 336.8h.1M170.7 332.6h.1M170.7 337.3h.1M170.8 336.1h.1M170.8 334.8h.1"/>
<path d="M170.8 335.5h.1M170.9 333.5h.1M170.9 334.1h.1M170.9 332.9h.1M170.9 335.9h.1M170.9 332.1h.1M170.9 332.8h.1M170.9 334.8h.1M170.9 333.3h.1M170.9 331.5h.1M170.9 334.7h.1M170.9 337.2h.1"/>
<path d="M171 332.2l.1-.1zM171.1 335.1h.1M171.2 335.5h.1M171.2 332.4l.1-.1zM171.2 335.9l.1-.1zM171.2 331.9h.1M171.3 333.2h.1M171.3 336.9h.1M171.4 333.8h.1M171.4 336.3h.1M171.4 334h.1M171.4 337.1h.1"/>
<path d="M171.5 332.1v.2h-.2zM171.5 333.3h.1M171.5 334h.1M171.5 335.3h.1M171.6 333.9v-.1v.1M171.6 334.5l.1-.1v.2zM171.7 334.7h.1M171.7 334.4h.1zM171.7 337.3h.1M171.8 336h.1M171.8 336.7h.1M171.8 336.1h.1"/>
<path d="M171.8 336.8l.2-.1zM171.8 335.3h.1M171.8 336.8h.1M171.8 335.3l.1 .1h-.2l.2-.1M171.9 334h.1M171.9 334.6h.1M171.9 336.1h.1M171.9 332.6h.1M171.9 333.3h.1M171.9 333h.1M172 332h.1M172 333.2h.1"/>
<path d="M172 332.5h.1M172 333.1h.1M172 335.6h.1M172.1 331.9h.1M172.1 334.5h.1M172.1 337h.1M172.1 336.8l-.1 .1zM172.2 333.9h.1M172.2 333l.1-.1zM172.2 335.1h.1M172.3 332h.1M172.3 333.3h.1"/>
<path d="M172.4 335.3h.1M172.4 336h.1M172.4 336.7l.1-.1zM172.5 332.4h.1M172.5 337.2h.1M172.5 331.7h.1M172.5 333.6h.1M172.5 336.1h.1M172.6 336.7h.1M172.6 334.1h.1M172.6 335.4h.1M172.7 333.1h.1"/>
<path d="M172.7 332.4l.1 .2zM172.8 336.5h.1M172.8 337.2h.1M172.8 335.2h.1M172.8 335.9h.1M172.8 336.2h.1M172.8 335.2h.2zM172.9 333.8h.1M172.9 334.5h.1M172.9 335.3h.1M172.9 333.2h.1M173 331.8h.1"/>
<path d="M173 332.5h.1M173 333.1h.1M173 333.9l-.1 .1zM173.1 335.9h.1M173.2 335.5h.1M173.2 332.3h.1M173.2 332.9h.1M173.3 335.1h.1M173.3 334.2h.1M173.3 336.8h.1M173.3 335.5h-.1l.1 .1"/>
</g>
<!-- layer: HIDDEN -->
<g fill="none" stroke="#000" stroke-width=".25">
<path d="M119.9 337.3h1.3M121.3 337.3h.2M121.6 337.3h1.3M122.9 337.3h.2M123.2 337.3h1.6M124.9 337.3h.2M125.2 337.3h1.2M126.5 337.3h.2M126.8 337.3h1.6M127.8 330.6h.1M127.8 331.5h1.1M127.8 331.8h1.1"/>
<path d="M127.9 330.6h1.3M128.5 337.3h.2M128.8 337.3h1.2M129 331.5h.2M129 331.8h.2M129.3 330.6h.2M129.3 331.5h1.6M129.3 331.8h1.3M129.6 330.6h1.3M130.1 337.3h.2M130.4 337.3h1.6M130.6 331.8h.3"/>
<path d="M130.9 330.6h.2M130.9 331.5h.2M130.9 331.8h1.6M131.2 330.6h.2M131.2 331.5h1.3M131.5 330.6h1.3M132.1 337.3h.2M132.4 337.3h1.2M132.6 331.5h.2M132.6 331.8h.2M132.9 330.6h.2M132.9 331.5h1.6"/>
<path d="M132.9 331.8h1.3M133.2 330.6h1.3M133.7 337.3h.2M134 337.3h1.6M134.2 331.8h.3M134.5 330.6h.2M134.5 331.5h.2M134.5 331.8h1.6M134.8 330.6h.2M134.8 331.5h1.3M135.1 330.6h1.3M135.7 337.3h.2"/>
<path d="M136 337.3h1.2M136.2 331.5h.2M136.2 331.8h.2M136.5 330.6h.2M136.5 331.5h1.5M136.5 331.8h1.3M136.8 330.6h1.2M137.3 337.3h.2M137.6 337.3h1.6M137.8 331.8h.2M138.1 330.6h.2M138.1 331.5h.2"/>
<path d="M138.1 331.8h1.6M138.4 330.6h1.6M138.4 331.5h1.3M139.3 337.3h.2M139.6 337.3h1.2M139.8 331.5h.2M139.8 331.8h.2M140.1 330.6h.2M140.1 331.5h1.5M140.1 331.8h1.3M140.4 330.6h1.2M140.9 337.3h.2"/>
<path d="M141.2 337.3h1.6M141.4 331.8h.2M141.7 330.6h.2M141.7 331.5h.2M141.7 331.8h1.6M142 330.6h1.6M142 331.5h1.3M142.9 337.3h.2M143.2 337.3h1.2M143.4 331.5h.2M143.4 331.8h.2M143.7 330.6h.2"/>
<path d="M143.7 331.5h1.2M143.7 331.8h1.2M144 330.6h1.2M144.5 337.3h.2M144.8 337.3h1.6M145 331.5h.2M145 331.8h.2M145.3 330.6h.2M145.3 331.5h.2M145.3 331.8h1.6M145.6 330.6h1.6M145.6 331.5h1.3"/>
<path d="M146.5 337.3h.2M146.8 337.3h1.2M147 331.5h.2M147 331.8h.2M147.3 330.6h.2M147.3 331.5h1.2M147.3 331.8h1.2M147.6 330.6h1.2M148.1 337.3h.2M148.4 337.3h1.6M148.6 331.5h.2M148.6 331.8h.2"/>
<path d="M148.9 330.6h.2M148.9 331.5h.2M148.9 331.8h1.6M149.2 330.6h1.6M149.2 331.5h1.3M150.1 337.3h.2M150.4 337.3h1.2M150.6 331.5h.2M150.6 331.8h.2M150.9 330.6h.2M150.9 331.5h1.2M150.9 331.8h1.2"/>
<path d="M151.2 330.6h1.2M151.7 337.3h.2M152 337.3h1.6M152.2 331.5h.2M152.2 331.8h.2M152.5 330.6h.2M152.5 331.5h.2M152.5 331.8h1.6M152.8 330.6h1.6M152.8 331.5h1.3M153.7 337.3h.2M154 337.3h1.2"/>
<path d="M154.2 331.5h.2M154.2 331.8h.2M154.5 330.6h.2M154.5 331.5h1.2M154.5 331.8h1.2M154.8 330.6h1.2M155.3 337.3h.2M155.6 337.3h1.6M155.8 331.5h.2M155.8 331.8h.2M156.1 330.6h.2M156.1 331.5h.2"/>
<path d="M156.1 331.8h1.6M156.4 330.6h1.6M156.4 331.5h1.3M157.3 337.3h.2M157.6 337.3h1.2M157.8 331.5h.2M157.8 331.8h.2M158.1 330.6h.2M158.1 331.5h1.2M158.1 331.8h1.2M158.4 330.6h1.2M158.9 337.3h.2"/>
<path d="M159.2 337.3h1.6M159.4 331.5h.2M159.4 331.8h.2M159.7 330.6h.2M159.7 331.5h.2M159.7 331.8h1.6M160 330.6h1.6M160 331.5h1.3M160.9 337.3h.2M161.2 337.3h1.2M161.4 331.5h.2M161.4 331.8h.2"/>
<path d="M161.7 330.6h.2M161.7 331.5h1.2M161.7 331.8h1.2M162 330.6h1.2M162.5 337.3h.2M162.8 337.3h1.6M163 331.5h.2M163 331.8h.2M163.3 330.6h.2M163.3 331.5h.2M163.3 331.8h1.6M163.6 330.6h1.6"/>
<path d="M163.6 331.5h1.3M164.5 337.3h.2M164.8 337.3h1.2M165 331.5h.2M165 331.8h.2M165.3 330.6h.2M165.3 331.5h1.2M165.3 331.8h1.2M165.6 330.6h1.2M166.1 337.3h.2M166.4 337.3h1.3M166.6 331.5h.2"/>
<path d="M166.6 331.8h.2M166.9 330.6h.2M166.9 331.5h.2M166.9 331.8h1.6M167.2 330.6h1.6M167.2 331.5h1.3M167.8 337.3h.2M168.1 337.3h.2M168.4 337.3h.2M168.6 331.5h.2M168.6 331.8h.2M168.9 330.6h.2"/>
<path d="M168.9 331.5h1.2M168.9 331.8h1.2M169.2 330.6h.9"/>
</g>
<!-- layer: FASTNERS -->
<path d="M127.8 331.5h42.3" fill="none" stroke="#000" stroke-width=".25"/>
<!-- layer: 0 -->
<g fill="#000" stroke="#000" stroke-width=".25">
<path d="M119.9 28.1l1.6-.3v.5zM119.9 34.8l1.6-.2v.5zM126.2 34.6l1.6 .2-1.6 .3zM127.8 34.8l1.6-.2v.5zM168.6 34.6l1.5 .2-1.5 .3zM171.7 27.8l1.6 .3-1.6 .2zM173.3 34.8l1.6-.2v.5zM83.4 42.7l.3 1.6h-.6zM96.9 172.3l.2 1.6h-.5zM107.8 176.3l.2 1.5h-.5zM107.8 176.3l.3 1.5h-.5zM107.6 170.8h.5l-.3 1.5z"/>
<path d="M107.5 299.6h.5l-.2 1.6zM83.1 303.6h.6l-.3 1.5zM96.6 303.6h.5l-.2 1.5zM109.5 335.9h.5l-.2 1.5zM109.8 330.7l.2 1.5h-.5zM114.9 331.8l.2 1.6h-.5zM114.6 335.7h.5l-.2 1.6zM125.4 326.2l1.6 .2-1.6 .3zM127.8 326.4l1.5-.2v.5zM135.9 331.5l.3 1.6h-.5zM135.7 329h.5l-.3 1.6zM173.5 330.2l.4 .4-1.3 .9z"/>
<path d="M119.9 345.8l1.6-.2v.5zM126.2 345.6l1.6 .2-1.6 .3zM127.8 345.8l1.6-.2v.5zM168.6 345.6l1.5 .2-1.5 .3zM173.3 345.8l1.6-.2v.5z"/>
</g>
<g font-size="6.2">
<text x="105" y="16.3">PROPOSED PLAN LAYOUT</text>
<text x="180.6" y="322.4">20MM GRANITE</text>
</g>
<g font-size="4.9">
<text x="140.5" y="166">PLAN</text>
<text x="133.6" y="358.5">SECTION VIEW</text>
</g>
<g font-size="2.9">
<text x="54.8" y="367.1">1.</text>
<text x="55" y="370.6">2.</text>
<text x="61.3" y="367.1">THE STRUCTURE AROUND THE CUT OUT SHOULD BE OF CONCRETE FOR PROPER FASTENING OF ROOF.</text>
<text x="61.3" y="370.6">TOP SURFACE SHOULD BE OF GRANITE 20MM FOR SMOOTH FUNCTIONING OF ROOF.</text>
<text x="55" y="374.1">3.</text>
<text x="55.1" y="377.6">4.</text>
<text x="61.1" y="374.1">ROOF EXTENSION IS SHOWN FOR ONLY REFERENCE. IT CAN BE MODIFIED AS PER THE WORK UNDERTAKEN.</text>
<text x="61.2" y="377.6">GRADIENT OF 80MM NEED TO BE PROVIDED ALONG THE OUTER LENGTH TO AVOID WATER STAGNANCY IN</text>
<text x="61.2" y="381.1">GUIDE RAIL.</text>
<text x="55" y="384.6">5.</text>
<text x="55" y="388.1">6.</text>
<text x="61.2" y="388.1">GASKET - EPDM</text>
<text x="61.4" y="384.6">AL PROFILE - POWDER COATED</text>
<text x="55" y="391.6">7.</text>
<text x="55" y="395.1">8.</text>
<text x="61.1" y="395.1">ELECTRICAL REQUIREMENT - .</text>
<text x="61.2" y="391.6">MOTOR - ITALIAN/GERMAN MAKE</text>
<text x="55" y="398.6">9.</text>
<text x="61.4" y="398.6">ALL DIMENSION IN MM.</text>
<text x="54.8" y="402.2">10.</text>
<text x="61.4" y="402.2">ALL CIVIL WORK IS IN CLIENT SCOPE</text>
</g>
<g font-size="2.8">
<text x="147" y="389.7">PROPOSED PLAN LAYOUT</text>
<text x="147" y="393.1">(IN CLIENT SCOPE)</text>
</g>
<g font-size="2.5">
<text x="186" y="399.4">CLIENT - Ar. Keyur</text>
<text x="186" y="406.5">PRODUCT - RETRACTABLE ROOF</text>
<text x="186" y="403">LOCATION - AHMEDABAD_IN</text>
<text x="185.7" y="413.6">SCALE: NTS</text>
<text x="186" y="410.1">NIHVA\22-23\02XX</text>
<text x="225.8" y="413.6">SHEET: 01 OF 01</text>
<text x="234.8" y="410">REV- 1</text>
</g>
<g font-size="2.1">
<text x="154.1" y="396.2">NAME</text>
<text x="155.8" y="398.9">D.V.</text>
<text x="166.3" y="396.2">SIGN</text>
<text x="174.2" y="398.8">15.02.23</text>
<text x="176.1" y="396.2">DATE</text>
<text x="155.3" y="406.4">V.T.</text>
<text x="155.7" y="402.8">P.M.</text>
<text x="174.2" y="402.5">15.02.23</text>
<text x="174.2" y="406.1">15.02.23</text>
</g>
<g font-size="1.9">
<text x="143.6" y="399.3">DRAWN</text>
<text x="143.6" y="402.4">CHECK</text>
<text x="143.6" y="406">APPRD.</text>
</g>
<text font-size="1.8" x="144.4" y="386.7">TITLE</text>
<text font-size="1.7" x="149.7" y="413.4">ALL DIMENSION ARE IN mm</text>
<text font-size="1.6" x="143.6" y="409.7">If any queries contact : supportautomation@nihva.com</text>
<g font-size="1.5">
<text x="143.5" y="383.5">This</text>
<text x="147.8" y="383.5">drawing</text>
<text x="155.3" y="383.5">&amp;</text>
<text x="157.8" y="383.5">design</text>
<text x="166.7" y="383.5">the</text>
<text x="170.4" y="383.5">property</text>
<text x="178.4" y="383.5">of</text>
<text x="181.2" y="383.5">NIHVA</text>
<text x="187" y="383.5">TECHNOLOGIES.</text>
<text x="201.1" y="383.5">Not</text>
<text x="205" y="383.5">to</text>
<text x="207.8" y="383.5">be</text>
<text x="210.8" y="383.5">sold</text>
<text x="215.3" y="383.5">or</text>
<text x="218.1" y="383.5">copied</text>
<text x="224.6" y="383.5">to</text>
<text x="227.4" y="383.5">any</text>
<text x="231.4" y="383.5">other</text>
<text x="236.8" y="383.5">concern.</text>
</g>
</svg>
